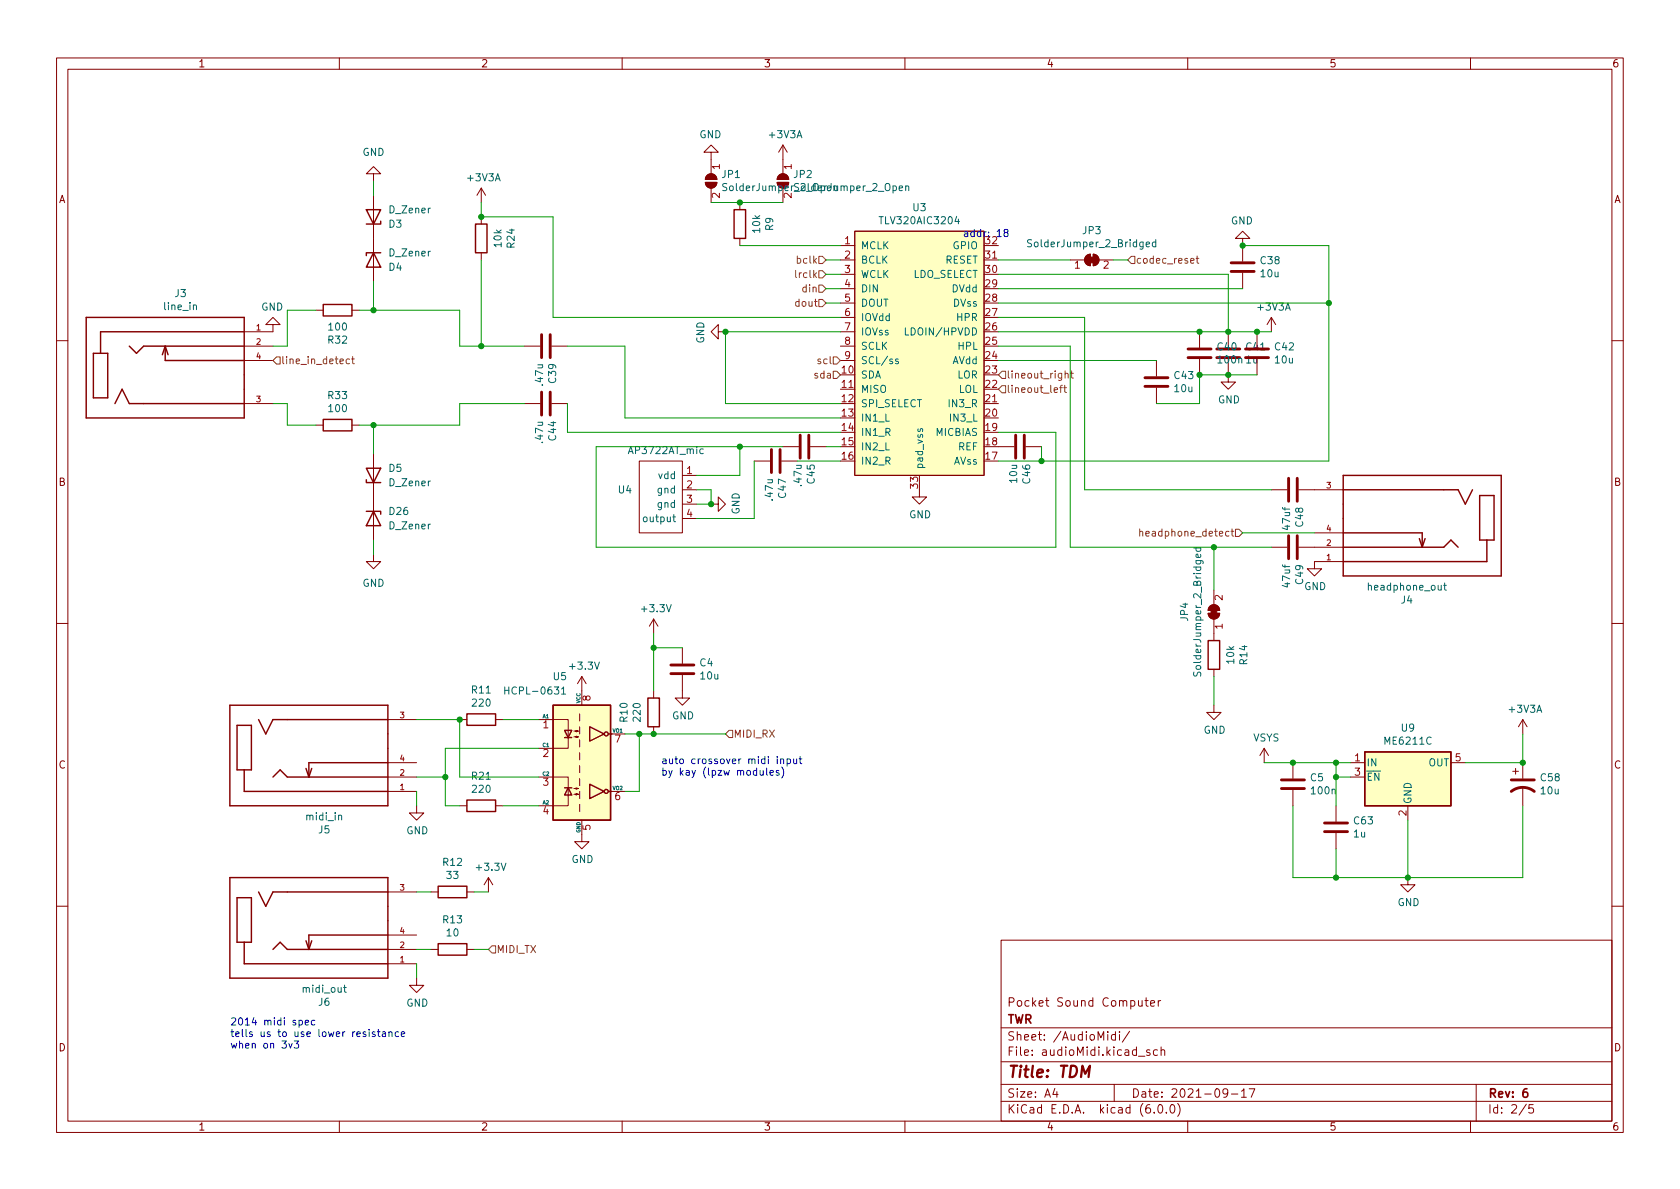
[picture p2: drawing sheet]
<svg xmlns="http://www.w3.org/2000/svg" width="297mm" height="210mm" viewBox="0 0 297 210" stroke-linecap="round" stroke-linejoin="round" font-family="sans-serif">
<g fill="none" stroke="#840000" stroke-width=".18">
<path d="M10 10.2h277v190.1h-277zM12 12.2h273v186.1h-273zM60 10.2v2M110 10.2v2M160 10.2v2M210 10.2v2M260 10.2v2M66 30.7h-1.2l1.2-1.2 1.3 1.2h-1.3v1.3M66 34.5v15.3M85.1 33.3v2.5M85.1 38.3v1.3M85.1 33.3l-.8 1.2"/>
<path d="M85.1 33.3l.8 1.2M124.7 32.3h2a1.02 1.02 0 0 1-1 1 1.02 1.02 0 0 1-1-1zM125 31a1.02 1.02 0 0 1 1.1-.2 1.02 1.02 0 0 1 .6 .9h-2zM125.7 26.9h1.3l-1.3-1.3-1.2 1.3h1.2v3.8M125.7 33.3v2.5M130.8 35.8v1.3M137.7 31a1.02 1.02 0 0 1 1.1-.2 1.02 1.02 0 0 1 .6 .9h-2zM138.4 25.6l-.7 1.3M138.4 25.6v5.1M138.4 33.3v2.5M138.4 25.6l.8 1.3M48.3 57.4h1.2l-1.2-1.3-1.3 1.3h1.3v1.3h-5.1"/>
<path d="M55.9 54.9h1.2M62.2 54.9h1.3M85.1 44.7v1.3M127 58.7v-1.3l-1.3 1.3 1.3 1.2v-1.2h1.3M130.8 42.2v1.2M148.6 58.7h2.5M148.6 46h2.5M148.6 43.4h2.5M148.6 48.5h2.5M148.6 51h2.5M148.6 53.6h2.5M148.6 56.1h2.5"/>
<path d="M151.1 40.9h22.9v43.2h-22.9zM174 46h2.5M189.2 46h2.6M192.1 45.3l.7-.3v2a1.02 1.02 0 0 1-1-.6 1.02 1.02 0 0 1 .3-1.1zM193.3 45a1.02 1.02 0 0 1 1 1 1.02 1.02 0 0 1-1 1zM194.3 46h2.5M212.1 58.7v2.8M217.2 58.7v2.8M219.7 42.2h1.3l-1.3-1.3-1.3 1.3h1.3v4M219.7 48.3v2.7M222.2 58.7v2.8M224.8 56.1l-.8 1.3"/>
<path d="M224.8 56.1v2.6M224.8 56.1l.8 1.3M10 60.2h2M43.2 61.2h5.1M43.2 71.4h5.1M43.2 63.7h5.1M55.9 75.2h1.2M62.2 75.2h1.3M92.7 61.2h2.8M92.7 71.4h2.8M97.5 61.2h2.8M97.5 71.4h2.8"/>
<path d="M138.4 79h2.8M143.3 79h2.7M148.6 61.2h2.5M148.6 63.7h2.5M148.6 68.8h2.5M174 71.4h2.5M176.5 79h2.8M181.4 79h2.7M204.5 63.7v2.8M204.5 68.6v2.8M212.1 63.5v2.8M217.2 63.5v4.1h1.2l-1.2 1.2-1.3-1.2h1.3"/>
<path d="M222.2 63.5v2.8M285 60.2h2M66 98v1.3h1.3l-1.3 1.3-1.2-1.3h1.2M66 80.3v15.2M113 81.5h7.6v12.7h-7.6zM120.6 84.1h2.6M120.6 86.6h2.6M120.6 89.1h2.6M120.6 91.7h2.6M125.7 89.1h1.3v-1.2l1.3 1.2-1.3 1.3v-1.3M133.3 81.5h2.8M138.2 81.5h2.8"/>
<path d="M162.6 86.6v1.3h1.2l-1.2 1.2-1.3-1.2h1.3M224.8 86.6h2.8M224.8 96.8h2.8M229.6 86.6h7.9M229.6 96.8h7.9M232.4 94.2h5.1M237.5 99.3h-5.1v1.3h1.3l-1.3 1.2-1.3-1.2h1.3M10 110.2h2M102.9 119.6l-.8 1.3M102.9 119.6v5.1M102.9 119.6l.7 1.3M115.6 109.5l-.8 1.2"/>
<path d="M115.6 109.5v2.5M115.6 109.5l.7 1.2M120.6 119.4v4h1.3l-1.3 1.3-1.2-1.3h1.2M120.6 114.5v2.8M213.6 108.5h2a1.02 1.02 0 0 1-1 1 1.02 1.02 0 0 1-1-1zM213.9 107.2a1.02 1.02 0 0 1 1.1-.2 1.02 1.02 0 0 1 .6 .9h-2zM214.6 104.4v2.5M214.6 109.5v3.8M214.6 118.4v1.2M285 110.2h2M68.6 139.9h5.1M68.6 137.4h5.1"/>
<path d="M68.6 127.2h5.1M68.6 134.9h5.1M81.3 127.2h1.2M87.6 127.2h1.3M95.2 137.4h2.6M95.2 127.2h2.6M95.2 132.3h2.6M97.9 127.2h2.6v3.4M97.9 137.4h2.6v3.3M100.5 130.4v1.9h-2.6M101.5 139.4h.7l-.3 .2v-.3l.3 .1M101.5 130.3h.7l-.3 .1v-.2l.3 .1"/>
<path d="M101.5 129.3h.7l-.3 .1v-.2l.3 .1M102.5 126.2v1.3M102.5 128.5v1.3M102.5 130.8v1.3M102.5 133.1v1.3M102.5 135.4v1.2M102.5 137.7v1.2M102.5 139.9v1.3M107.9 139.9h2.6M107.9 129.8h2.6M115.6 122.2v1.2M115.6 128.5v1.3"/>
<path d="M214.6 124.7v1.3h1.3l-1.3 1.2-1.2-1.2h1.2M223.5 132.3l-.7 1.3M223.5 132.3v2.6M223.5 132.3l.8 1.3M228.6 134.9v2.8M228.6 139.7v2.8M238.8 137.4h2.5M238.8 134.9h2.5M256.5 134.9h2.6M267.5 136.4h1M268 135.9v1M269.2 127.2v2.6"/>
<path d="M269.2 134.9v2.8M269.2 139.2v3.3M269.2 127.2l-.7 1.3M269.2 127.2l.8 1.3M68.6 157.7h5.1M73.7 142.5v1.3h1.2l-1.2 1.2-1.3-1.2h1.3M76.2 157.7h1.3M81.3 142.5h1.2M82.5 157.7h1.3M86.4 155.2l-.8 1.3M86.4 155.2v2.5M86.4 155.2l.7 1.3"/>
<path d="M87.6 142.5h1.3M95.2 142.5h2.6M100.5 140.6v1.9h-2.6M101.5 140.5h.7l-.3 .1v-.3l.3 .2M102.5 142.2v1.3M102.9 145v3.8h1.2l-1.2 1.3-1.3-1.3h1.3M236.2 142.5v2.8M236.2 147.3v2.8M248.9 155.2v1.3h1.3l-1.3 1.2-1.3-1.2h1.3M248.9 142.5v2.5M10 160.2h2M68.6 167.9h5.1"/>
<path d="M68.6 170.4h5.1M68.6 165.3h5.1M73.7 173v1.2h1.2l-1.2 1.3-1.3-1.3h1.3M76.2 167.9h1.3M82.5 167.9h1.3M177 166.3h108v32h-108zM201.3 176.9l.1 1h.3l.2-.1M201.9 176.9v1M202.4 176.9h.6M202.6 176.4v1.3l.4 .2M203.4 177.4l.7-.1v-.3l-.5-.1-.2 .2 .1 .8h.6M204.8 176.9v1"/>
<path d="M205.2 176.9l-.3 .1-.1 .2M285 160.2h2M60 198.3v2M110 198.3v2M160 198.3v2M177 194.8h108M177 191.8h108M177 187.8h108M177 181.8h108M186.5 192.5l-.4 1h1M186.9 193v1M195.9 182.4v.2"/>
<path d="M195.9 182.9v1M197 191.8v3M197.2 183l-.4-.1-.3 .3v.4l.1 .3h.6M197.2 182.4v1.5M197.9 182.4v.2M197.9 182.9v1M199.7 182.4l-1.3 1.9M201.3 186.8h1.1M203.3 185.7l-.4-.1-.2 .2 .1 .3 .5 .1v.4h-.6M204.1 196.7v.1M204.6 185.7l-.4-.1-.3 .3v.4l.2 .3h.5M204.9 195.4l.2-.1a.81 .81 0 0 1 .6 .7 .81 .81 0 0 1-.3 .8h-.2a.81 .81 0 0 1-.6-.6 .81 .81 0 0 1 .3-.8z"/>
<path d="M205.3 185.8l.2-.2 .4 .1v.9M205.3 185.1v1.5M206.2 196.7v.1M207.1 195.4l.1-.1a.81 .81 0 0 1 .6 .7 .81 .81 0 0 1-.3 .8h-.1a.81 .81 0 0 1-.6-.6 .81 .81 0 0 1 .3-.8zM208.2 195.1a1.72 1.72 0 0 1 0 2.3M210 198.3v2M217.1 193.2l-.3 .3h-.3l-.3-.3 .2-.6 .4-.1 .2 .2a.99 .99 0 0 1-.4 1.3h-.2M217.7 193.5h1.2M219.5 193l.4-.5v1.5M219.5 194h.9M220.9 192.5h1l-.7 1.5M260 198.3v2"/>
<path d="M261 191.8v6.5M269.9 195.3l-1.3 1.9M271.1 195.3h-.7l-.1 .7 .2-.1 .5 .1 .2 .2-.1 .5-.2 .1-.6-.1"/>
</g>
<path d="M270 192.5a.6 .6 0 0 0-.7 .7v.5l.1 .3h.4l.3-.1v-.5l-.1-.2-.4-.1-.3 .3" fill="none" stroke="#840000" stroke-width=".3"/>
<path d="M191.1 190.5l.3-2 .5 1.4 .8-1.4-.2 2" fill="none" stroke="#840000" stroke-width=".4"/>
<g fill="none" stroke="#006464" stroke-width=".18">
<path d="M160.1 33l.2-.1h.3l.1 .8M160.1 32.9v.8M169.2 38.3l-.4 .9h.8M160.1 58v1.2h.6M182.4 42.4h-.5l-.2 .1v.4l.6 .2 .1 .3-.2 .2h-.5M202.7 43.2l.6-.1-.1-.2-.4-.1-.1 .2v.6h.5M204.3 42.9l-.3-.1-.3 .2 .2 .6h.4M204.3 42.4v1.2M124.3 79.4h-.3l-.3 .2 .2 .6h.4M158.8 63.5h-.3l-.2 .2 .1 .1 .4 .2v.3h-.5M162.3 75.8v.3l.2 .2h.2l.1-.5h.3v.5M211 96.9h1.3"/>
<path d="M211.5 96.9v.4l.2 .2 .5-.1v-.5M212.2 98l.1 .4-.2 .2-.6-.1v-.5h.3l.1 .6M211.1 118.8l-.1 .5 .2 .2h.3l.3-.5 .3-.2 .2 .3-.1 .5M255.2 103.5h.5M255.4 103.1v1.1l.3 .2M89.2 121.5v1.2M89.2 122.1h.8M99.3 121.8l.3-.3v1.2M99.3 122.7h.7M59.9 144.3l.1-.2 .4 .1v.8M60.7 174.6h.5M60.9 174.2v1.1l.3 .2"/>
</g>
<g fill="none" stroke="#840000" stroke-width=".25">
<path d="M64.8 37.1h2.5l-1.3 2.5zM67.3 39.1v.5h-2.5M84.1 39.6h2v5.1h-2zM129.8 37.1h2v5.1h-2zM15.2 56.1h28v17.8h-28zM43.2 58.7h-25.4v3.8M57.1 53.8h5.1v2.1h-5.1zM66 44.7l1.3 2.5h-2.5zM67.3 44.7h-2.5v.5M16.5 62.5h2.5v7.9h-2.5zM20.3 71.4l1.3-2.6 1.3 2.6h20.3M22.9 61.2l1.2 1.3 1.3-1.3h17.8"/>
<path d="M29.2 61.2v2.5h14M29.2 61.2l-.5 1.5M29.2 61.2l.5 1.5M57.1 74.2h5.1v2h-5.1zM64.8 90.4h2.5v.5M64.8 84.8v.5h2.5M64.8 82.8h2.5l-1.3 2.5zM66 90.4l1.3 2.6h-2.5zM237.5 84.1h27.9v17.7h-27.9zM237.5 86.6h20.3l1.3 2.5 1.2-2.5M237.5 96.8h17.8l1.2-1.3 1.3 1.3M237.5 94.2h14v2.6"/>
<path d="M251 95.2l.5 1.6M252 95.2l-.5 1.6M261.6 87.6h2.6v7.9h-2.6zM262.9 95.5v3.8h-25.4M213.6 113.3h2v5.1h-2zM40.6 124.7h28v17.8h-28zM41.9 128.3h2.5v7.8h-2.5zM43.2 136.1v3.8h25.4M45.7 127.2l1.3 2.6 1.3-2.6h20.3M48.3 137.4l1.2-1.3 1.3 1.3h17.8M54.1 135.9l.5 1.5M55.1 135.9l-.5 1.5"/>
<path d="M68.6 134.9h-14v2.5M82.5 126.2h5.1v2.1h-5.1zM97.8 124.7h10.1v20.3h-10.1zM99.8 129.2h1.3l-.6 1.2zM99.8 139.3h1.3M99.8 130.4h1.3M100.5 139.3l.6 1.3h-1.3zM104.3 138.7l2.5 1.2-2.5 1.3zM104.3 128.5l2.5 1.3-2.5 1.3zM107.6 139.9h.5M107.6 129.8h.6M114.6 123.4h2v5.1h-2z"/>
<path d="M241.3 133h15.2v9.5h-15.2zM40.6 155.2h28v17.8h-28zM41.9 158.7h2.5v7.9h-2.5zM45.7 157.7l1.3 2.6 1.3-2.6h20.3M77.5 156.7h5v2h-5zM82.5 141.5h5.1v2h-5.1zM43.2 166.6v3.8h25.4M48.3 167.9l1.2-1.3 1.3 1.3h17.8M54.1 166.4l.5 1.5M55.1 166.4l-.5 1.5M68.6 165.3h-14v2.6M77.5 166.9h5v2h-5z"/>
<circle cx="107.2" cy="139.9" r=".36"/>
<circle cx="107.2" cy="129.8" r=".36"/>
</g>
<g fill="none" stroke="#840000" stroke-width=".51">
<path d="M95.8 59.2v4M97.3 59.2v4M217.7 48h4M217.7 46.5h4M95.8 69.3v4.1M97.3 69.3v4.1M136.4 79.5v4.1M137.9 79.5v4.1M141.5 77v4M143 77v4M179.6 77v4M181.1 77v4"/>
<path d="M202.4 68.3h4.1M202.4 66.8h4.1M210.1 63.2h4M210.1 61.7h4M215.1 63.2h4.1M215.1 61.7h4.1M220.2 63.2h4.1M220.2 61.7h4.1M227.8 84.6v4M227.8 94.7v4.1M229.4 84.6v4M229.4 94.7v4.1"/>
<path d="M118.6 119.1h4.1M118.6 117.6h4.1M226.6 139.4h4M226.6 137.9h4M267.2 139.9a3.3 3.3 0 0 1 4.1 0M267.2 137.9h4.1M234.2 147.1h4.1M234.2 145.5h4.1"/>
</g>
<g fill="#ffffc2" stroke="#ffffc2" stroke-width=".18">
<path d="M241.3 133h15.2v9.5h-15.2z"/>
<path d="M97.8 124.7h10.1v20.3h-10.1z"/>
<path d="M151.1 40.9h22.9v43.2h-22.9z"/>
</g>
<g fill="#840000" stroke="#840000" stroke-width=".18">
<path d="M192.5 45.5h1v1h-1z"/>
<path d="M192.1 45.3l.7-.3v2a1.02 1.02 0 0 1-1-.6 1.02 1.02 0 0 1 .3-1.1z"/>
<path d="M193.3 45a1.02 1.02 0 0 1 1 1 1.02 1.02 0 0 1-1 1z"/>
<path d="M214.1 107.7h1v1h-1z"/>
<path d="M213.6 108.5h2a1.02 1.02 0 0 1-1 1 1.02 1.02 0 0 1-1-1z"/>
<path d="M213.9 107.2a1.02 1.02 0 0 1 1.1-.2 1.02 1.02 0 0 1 .6 .9h-2z"/>
<path d="M137.7 31a1.02 1.02 0 0 1 1.1-.2 1.02 1.02 0 0 1 .6 .9h-2z"/>
<path d="M125 31a1.02 1.02 0 0 1 1.1-.2 1.02 1.02 0 0 1 .6 .9h-2z"/>
<path d="M124.7 32.3h2a1.02 1.02 0 0 1-1 1 1.02 1.02 0 0 1-1-1z"/>
</g>
<g fill="none" stroke="#725600" stroke-width=".18">
<path d="M144.8 53h.6l.6 .6-.6 .6h-.6zM144.8 50.4h.6l.6 .6-.6 .7h-.6zM144.8 45.3h.6l.6 .7-.6 .6h-.6zM144.8 47.9h.6l.6 .6-.6 .6h-.6zM200 45.3h.7v1.3h-.7l-.6-.6zM210.5 46.1l.6-.1v-.2l-.4-.1-.2 .2 .1 .6h.5M211.5 45.7h.5M211.7 45.3v1.1l.3 .1M48.9 63.1h.6v1.3h-.6l-.6-.7zM61.8 63.5h-.4l-.2 .2 .1 .6h.5M62.2 63.5h.4M62.3 63.1v1l.3 .2"/>
<path d="M147.3 63.1h.7l.6 .6-.6 .7h-.7zM147.3 65.7h.7l.6 .6-.6 .6h-.7zM177.2 68.2h.6v1.3h-.6l-.7-.7zM177.2 65.7h.6v1.2h-.6l-.7-.6zM187.4 68.6h.4M187.8 68.1l-.3 .2v1.1M188.1 68.6h.5M188.3 68.1v1.1l.3 .2M188.3 66.1l.2-.1 .3 .1 .1 .8M188.3 65.6v1.3M189.3 66h.5M189.5 65.6v1.1l.3 .2"/>
<path d="M201.5 94.1l.2-.1h.3l.1 .8M201.5 93.5v1.3M217.7 94h.4M217.8 93.5v1.1l.3 .2M218.4 93.6h.7l.6 .6-.6 .7h-.7zM128.9 129.2h.6v1.2h-.6l-.6-.6zM87 167.3h.6v1.2h-.6l-.6-.6z"/>
</g>
<g fill="none" stroke="#0000c2" stroke-width=".18">
<path d="M177.8 41.1l-.3-.2 .1-.2 .2-.1h.3l.1 .2v.2l-.6 .2-.1 .2 .1 .3 .2 .1h.2l.2-.2v-.4l-.2-.1M134.4 136.2l.1 .8 .3 .1 .1-.1M134.9 136.2v.9M135.5 135.8v1.1l.2 .2M136.1 136.7l.7-.2-.1-.2-.4-.1-.2 .2 .1 .6h.5M137.4 133.8v.1M137.4 134.2v.8M137.7 136.3l-.3-.1-.2 .2 .1 .2 .4 .1v.3h-.5M138 134.3l.2-.1 .3 .1 .1 .7M138 134.2v.8M138.2 135.6a1.46 1.46 0 0 1 0 2M139.2 134.3l.3-.1 .3 .2-.1 .6h-.5"/>
<path d="M139.2 134.2v1.3M140.3 134.2l.1 .8h.3l.2-.1M140.9 134.2v.8M141.3 134.2h.5M141.5 133.8v1.1l.3 .1M51.1 184.5l.3 .8 .3-.8M52 184.1h.8l-.4 .5 .4 .1v.5l-.2 .1-.6-.1M52.9 180.5l.3-.1 .3 .3-.1 .5h-.5M54 180.8l.6-.1-.1-.2-.4-.1-.1 .2v.6h.5M55.7 180.5l-.4-.1-.3 .3 .2 .5h.5M65.3 182v.2M66.3 182.5h-.3l-.2 .1 .1 .2 .4 .1v.3h-.5"/>
<path d="M66.7 182.5h.5M66.9 182v1.1l.3 .2M67.6 182.5h.5l.1 .8M68.2 182.8h-.5l-.1 .2 .1 .3 .5-.1M68.8 182.6l.2-.1h.3v.8M68.8 182.5v.8M70.5 182.5h-.4l-.2 .2 .1 .5h.5M71 182.9l.6-.1-.1-.3h-.4l-.1 .1v.6h.5"/>
</g>
<g fill="none" stroke="#009600" stroke-width=".18">
<path d="M66 32v2.5M85.1 35.8v2.5h12.7v17.8h50.8M125.7 35.8h12.7M55.9 54.9h-5.1v6.3h-2.5M63.5 54.9h17.8v6.3h11.4M66 49.8v5.1M85.1 46v15.2M130.8 43.4h17.8M146 46h2.6M146 51h2.6M146 48.5h2.6M146 53.6h2.6"/>
<path d="M148.6 58.7h-20.3v12.7h20.3M176.5 56.1h15.3v30.5h33M176.5 46h12.7M176.5 58.7h48.3M176.5 51h43.2M176.5 48.5h40.7v10.2M176.5 53.6h58.4M196.8 46h2.6M219.7 43.4h15.2v38.1h-58.4M48.3 71.4h2.5v3.8h5.1M66 75.2v5.1M92.7 71.4h-11.4v3.8h-17.8"/>
<path d="M100.3 71.4v5h48.3M100.3 61.2h10.2v12.7h38.1M130.8 79v5.1h-7.6M146 79h2.6M176.5 76.4h10.2v20.4h-81.3v-17.8h33M176.5 61.2h12.7v35.6h35.6M176.5 63.7h28M184.1 79v2.5M222.2 66.3h-10.1v5.1h-7.6M66 95.5v2.5M123.2 86.6h2.5v2.5h-2.5M133.3 81.5v10.2h-10.1"/>
<path d="M141 81.5h7.6M214.6 96.8v7.6M219.7 94.2h12.7M115.6 112v10.2M115.6 114.5h5M214.6 119.6v5.1M73.7 127.2h7.6v10.2h13.9M73.7 137.4h5M73.7 139.9v2.6M88.9 127.2h6.3M95.2 132.3h-16.5v10.2h2.6M110.5 129.8h17.8"/>
<path d="M113 129.8v10.1h-2.5M223.5 134.9h15.3M236.2 134.9v7.6M236.2 137.4h2.6M269.2 129.8v5.1h-10.1M73.7 157.7h2.5M83.8 157.7h2.6M88.9 142.5h6.3M228.6 142.5v12.7h40.6v-12.7M236.2 150.1v5.1M248.9 145v10.2M73.7 167.9h2.5"/>
<path d="M73.7 170.4v2.6M83.8 167.9h2.6"/>
</g>
<g fill="#009600" stroke="#009600" stroke-width=".18">
<circle cx="125.7" cy="89.1" r=".46"/>
<circle cx="115.6" cy="114.5" r=".46"/>
<circle cx="115.6" cy="129.8" r=".46"/>
<circle cx="113" cy="129.8" r=".46"/>
<circle cx="184.1" cy="81.5" r=".46"/>
<circle cx="130.8" cy="35.8" r=".46"/>
<circle cx="128.3" cy="58.7" r=".46"/>
<circle cx="130.8" cy="79" r=".46"/>
<circle cx="228.6" cy="134.9" r=".46"/>
<circle cx="236.2" cy="134.9" r=".46"/>
<circle cx="236.2" cy="137.4" r=".46"/>
<circle cx="212.1" cy="58.7" r=".46"/>
<circle cx="217.2" cy="66.3" r=".46"/>
<circle cx="212.1" cy="66.3" r=".46"/>
<circle cx="248.9" cy="155.2" r=".46"/>
<circle cx="236.2" cy="155.2" r=".46"/>
<circle cx="214.6" cy="96.8" r=".46"/>
<circle cx="269.2" cy="134.9" r=".46"/>
<circle cx="66" cy="75.2" r=".46"/>
<circle cx="85.1" cy="61.2" r=".46"/>
<circle cx="85.1" cy="38.3" r=".46"/>
<circle cx="66" cy="54.9" r=".46"/>
<circle cx="81.3" cy="127.2" r=".46"/>
<circle cx="78.7" cy="137.4" r=".46"/>
<circle cx="219.7" cy="43.4" r=".46"/>
<circle cx="222.2" cy="58.7" r=".46"/>
<circle cx="234.9" cy="53.6" r=".46"/>
<circle cx="217.2" cy="58.7" r=".46"/>
</g>
<text font-size="2.8" fill="#840000" x="178" y="190.6">Title: TDM</text>
<g font-size="2.1" fill="#840000">
<text x="178" y="178">Pocket Sound Computer</text>
<text x="178" y="184">Sheet: /AudioMidi/</text>
<text x="178" y="181">TWR</text>
<text x="178" y="186.7">File: audioMidi.kicad_sch</text>
<text x="178" y="196.9">KiCad E.D.A. kicad (6.0.0)</text>
<text x="178" y="194.1">Size: A4</text>
<text x="200" y="194.1">Date: 2021-09-17</text>
<text x="263" y="194.1">Rev: 6</text>
<text x="263" y="196.9">Id: 2/5</text>
</g>
<g font-size="1.8" fill="#840000">
<text x="35" y="11.9">1</text>
<text x="85" y="11.9">2</text>
<text x="135" y="11.9">3</text>
<text x="185" y="11.9">4</text>
<text x="235" y="11.9">5</text>
<text x="285" y="11.9">6</text>
<text x="10.3" y="35.9">A</text>
<text x="285.3" y="35.9">A</text>
<text x="10.3" y="85.9">B</text>
<text x="285.3" y="85.9">B</text>
<text x="10.3" y="135.9">C</text>
<text x="285.3" y="135.9">C</text>
<text x="10.3" y="185.9">D</text>
<text x="285.3" y="185.9">D</text>
<text x="35" y="199.9">1</text>
<text x="85" y="199.9">2</text>
<text x="135" y="199.9">3</text>
<text x="185" y="199.9">4</text>
<text x="235" y="199.9">5</text>
<text x="285" y="199.9">6</text>
</g>
<g font-size="1.8" fill="#006464">
<text x="64.1" y="27.6">GND</text>
<text x="123.6" y="24.4">GND</text>
<text x="136.1" y="24.4">+3V3A</text>
<text x="82.7" y="32">+3V3A</text>
<text x="127.7" y="31.5">JP1</text>
<text x="128.2" y="33.8">SolderJumper_2_Open</text>
<text x="140.4" y="31.5">JP2</text>
<text x="140.9" y="33.8">SolderJumper_2_Open</text>
<text x="68.8" y="40.3">D3</text>
<text x="68.9" y="37.7">D_Zener</text>
<text x="134.4" y="41.1" transform="rotate(-90 134.4 41.1)">10k</text>
<text x="136.7" y="40.7" transform="rotate(-90 136.7 40.7)">R9</text>
<text x="155.9" y="39.6">TLV320AIC3204</text>
<text x="161.4" y="37.3">U3</text>
<text x="191.5" y="41.4">JP3</text>
<text x="217.6" y="39.7">GND</text>
<text x="68.8" y="47.9">D4</text>
<text x="68.9" y="45.3">D_Zener</text>
<text x="88.7" y="43.6" transform="rotate(-90 88.7 43.6)">10k</text>
<text x="91" y="43.8" transform="rotate(-90 91 43.8)">R24</text>
<text x="152.1" y="44.1">MCLK</text>
<text x="152.1" y="46.6">BCLK</text>
<text x="167.1" y="46.6">RESET</text>
<text x="168.6" y="44.1">GPIO</text>
<text x="182.3" y="43.7">SolderJumper_2_Bridged</text>
<text x="222.9" y="46.7">C38</text>
<text x="30.9" y="52.5">J3</text>
<text x="152.1" y="49.1">WCLK</text>
<text x="152.1" y="51.7">DIN</text>
<text x="161.3" y="49.1">LDO_SELECT</text>
<text x="168.4" y="51.7">DVdd</text>
<text x="223" y="49">10u</text>
<text x="29.1" y="54.8">line_in</text>
<text x="46.2" y="54.9">GND</text>
<text x="58.2" y="58.4">100</text>
<text x="152.1" y="54.2">DOUT</text>
<text x="152.1" y="56.8">IOVdd</text>
<text x="152.1" y="59.3">IOVss</text>
<text x="160.8" y="59.3">LDOIN/HPVDD</text>
<text x="168.6" y="54.2">DVss</text>
<text x="169.2" y="56.8">HPR</text>
<text x="222.4" y="54.9">+3V3A</text>
<text x="58.1" y="60.8">R32</text>
<text x="124.5" y="60.8" transform="rotate(-90 124.5 60.8)">GND</text>
<text x="152.1" y="61.8">SCLK</text>
<text x="152.1" y="64.4">SCL/ss</text>
<text x="168.4" y="64.4">AVdd</text>
<text x="169.4" y="61.8">HPL</text>
<text x="215.3" y="61.9">C40</text>
<text x="215.5" y="64.3">100n 1u</text>
<text x="220.4" y="61.9">C41</text>
<text x="225.5" y="61.9">C42</text>
<text x="225.5" y="64.3">10u</text>
<text x="58.1" y="70.6">R33</text>
<text x="96" y="68.1" transform="rotate(-90 96 68.1)">.47u</text>
<text x="98.3" y="67.7" transform="rotate(-90 98.3 67.7)">C39</text>
<text x="152.1" y="66.9">SDA</text>
<text x="152.1" y="69.5">MISO</text>
<text x="169.2" y="66.9">LOR</text>
<text x="169.4" y="69.5">LOL</text>
<text x="207.7" y="67">C43</text>
<text x="207.7" y="69.3">10u</text>
<text x="215.3" y="71.3">GND</text>
<text x="58.2" y="72.9">100</text>
<text x="98.3" y="77.8" transform="rotate(-90 98.3 77.8)">C44</text>
<text x="152.1" y="72">SPI_SELECT</text>
<text x="152.1" y="74.5">IN1_L</text>
<text x="152.1" y="77.1">IN1_R</text>
<text x="165.5" y="77.1">MICBIAS</text>
<text x="168" y="72">IN3_R</text>
<text x="168.2" y="74.5">IN3_L</text>
<text x="68.8" y="83.4">D5</text>
<text x="96" y="78.2" transform="rotate(-90 96 78.2)">.47u</text>
<text x="111.4" y="80.3">AP3722AT_mic</text>
<text x="152.1" y="79.6">IN2_L</text>
<text x="152.1" y="82.2">IN2_R</text>
<text x="163.2" y="83.1" transform="rotate(-90 163.2 83.1)">pad_vss</text>
<text x="168.6" y="82.2">AVss</text>
<text x="169.4" y="79.6">REF</text>
<text x="68.9" y="86">D_Zener</text>
<text x="109.4" y="87.2">U4</text>
<text x="116.4" y="87.2">gnd</text>
<text x="116.4" y="89.8">gnd</text>
<text x="116.5" y="84.7">vdd</text>
<text x="136.7" y="88.4" transform="rotate(-90 136.7 88.4)">.47u</text>
<text x="139" y="88" transform="rotate(-90 139 88)">C47</text>
<text x="141.7" y="85.8" transform="rotate(-90 141.7 85.8)">.47u</text>
<text x="144" y="85.5" transform="rotate(-90 144 85.5)">C45</text>
<text x="179.8" y="85.3" transform="rotate(-90 179.8 85.3)">10u</text>
<text x="182.1" y="85.5" transform="rotate(-90 182.1 85.5)">C46</text>
<text x="68.9" y="91.1">D26</text>
<text x="68.9" y="93.6">D_Zener</text>
<text x="114.1" y="92.3">output</text>
<text x="130.8" y="91" transform="rotate(-90 130.8 91)">GND</text>
<text x="160.7" y="91.6">GND</text>
<text x="228.1" y="93.6" transform="rotate(-90 228.1 93.6)">47uf</text>
<text x="230.4" y="93.1" transform="rotate(-90 230.4 93.1)">C48</text>
<text x="64.1" y="103.8">GND</text>
<text x="228.1" y="103.7" transform="rotate(-90 228.1 103.7)">47uf</text>
<text x="230.4" y="103.2" transform="rotate(-90 230.4 103.2)">C49</text>
<text x="230.6" y="104.3">GND</text>
<text x="242.2" y="104.4">headphone_out</text>
<text x="247.8" y="106.7">J4</text>
<text x="113.6" y="108.2">+3.3V</text>
<text x="210.1" y="109.8" transform="rotate(-90 210.1 109.8)">JP4</text>
<text x="100.9" y="118.4">+3.3V</text>
<text x="123.8" y="117.8">C4</text>
<text x="212.4" y="119" transform="rotate(-90 212.4 119)">SolderJumper_2_Bridged</text>
<text x="218.2" y="117.3" transform="rotate(-90 218.2 117.3)">10k</text>
<text x="220.5" y="117.4" transform="rotate(-90 220.5 117.4)">R14</text>
<text x="83.5" y="122.6">R11</text>
<text x="83.6" y="124.9">220</text>
<text x="89.9" y="122.8">HCPL-0631</text>
<text x="97.9" y="120.3">U5</text>
<text x="123.9" y="120.1">10u</text>
<text x="110.9" y="127.6" transform="rotate(-90 110.9 127.6)">R10</text>
<text x="113.3" y="127.5" transform="rotate(-90 113.3 127.5)">220</text>
<text x="118.8" y="127.2">GND</text>
<text x="212.8" y="129.7">GND</text>
<text x="221.5" y="131.1">VSYS</text>
<text x="245" y="131.7">ME6211C</text>
<text x="247.8" y="129.4">U9</text>
<text x="266.9" y="126">+3V3A</text>
<text x="83.5" y="137.9">R21</text>
<text x="241.6" y="135.5">IN</text>
<text x="252.6" y="135.5">OUT</text>
<text x="83.6" y="140.2">220</text>
<text x="231.7" y="138.1">C5</text>
<text x="232" y="140.5">100n</text>
<text x="241.6" y="138">~{EN}</text>
<text x="249.6" y="142.2" transform="rotate(-90 249.6 142.2)">GND</text>
<text x="272.5" y="138.1">C58</text>
<text x="272.5" y="140.5">10u</text>
<text x="54.2" y="145.1">midi_in</text>
<text x="56.3" y="147.4">J5</text>
<text x="71.8" y="147.5">GND</text>
<text x="239.4" y="148.1">1u</text>
<text x="239.4" y="145.8">C63</text>
<text x="78.4" y="153.1">R12</text>
<text x="79" y="155.4">33</text>
<text x="84.4" y="154">+3.3V</text>
<text x="101" y="152.6">GND</text>
<text x="247.1" y="160.2">GND</text>
<text x="78.4" y="163.3">R13</text>
<text x="79" y="165.6">10</text>
<text x="53.6" y="175.5">midi_out</text>
<text x="56.3" y="177.8">J6</text>
<text x="71.8" y="178">GND</text>
</g>
<g font-size="1.8" fill="#a90000">
<text x="127.3" y="30" transform="rotate(-90 127.3 30)">1</text>
<text x="140" y="30" transform="rotate(-90 140 30)">1</text>
<text x="127.3" y="35" transform="rotate(-90 127.3 35)">2</text>
<text x="140" y="35" transform="rotate(-90 140 35)">2</text>
<text x="149.4" y="43.2">1</text>
<text x="149.4" y="45.7">2</text>
<text x="174.3" y="45.7">31</text>
<text x="190" y="47.5">1</text>
<text x="195.1" y="47.5">2</text>
<text x="149.4" y="48.3">3</text>
<text x="149.4" y="50.8">4</text>
<text x="149.4" y="53.3">5</text>
<text x="174.3" y="53.3">28</text>
<text x="174.3" y="50.8">29</text>
<text x="174.3" y="48.3">30</text>
<text x="149.4" y="55.9">6</text>
<text x="149.4" y="58.4">7</text>
<text x="174.3" y="58.4">26</text>
<text x="174.3" y="55.9">27</text>
<text x="149.4" y="61">8</text>
<text x="149.4" y="63.5">9</text>
<text x="174.3" y="63.5">24</text>
<text x="174.3" y="61">25</text>
<text x="148.9" y="66">10</text>
<text x="148.9" y="68.6">11</text>
<text x="148.9" y="71.1">12</text>
<text x="174.3" y="71.1">21</text>
<text x="174.3" y="68.6">22</text>
<text x="174.3" y="66">23</text>
<text x="148.9" y="73.7">13</text>
<text x="148.9" y="76.2">14</text>
<text x="174.3" y="76.2">19</text>
<text x="174.3" y="73.7">20</text>
<text x="121.4" y="83.8">1</text>
<text x="148.9" y="78.7">15</text>
<text x="148.9" y="81.3">16</text>
<text x="174.3" y="81.3">17</text>
<text x="174.3" y="78.7">18</text>
<text x="121.4" y="86.4">2</text>
<text x="121.4" y="88.9">3</text>
<text x="162.3" y="86.3" transform="rotate(-90 162.3 86.3)">33</text>
<text x="121.4" y="91.4">4</text>
<text x="216.2" y="106.2" transform="rotate(-90 216.2 106.2)">2</text>
<text x="216.2" y="111.2" transform="rotate(-90 216.2 111.2)">1</text>
<text x="104.4" y="123.9" transform="rotate(-90 104.4 123.9)">8</text>
<text x="96" y="128.8">1</text>
<text x="108.7" y="131.3">7</text>
<text x="96" y="133.9">2</text>
<text x="239.5" y="134.6">1</text>
<text x="239.5" y="137.2">3</text>
<text x="257.3" y="134.6">5</text>
<text x="96" y="138.9">3</text>
<text x="108.7" y="141.5">6</text>
<text x="96" y="144">4</text>
<text x="104.4" y="146.8" transform="rotate(-90 104.4 146.8)">5</text>
<text x="248.7" y="144.3" transform="rotate(-90 248.7 144.3)">2</text>
</g>
<g font-size="1.8" fill="#0000c2">
<text x="170.2" y="41.9">addr: 18</text>
<text x="174.3" y="43.2">32</text>
<text x="116.8" y="135.1">auto crossover midi input</text>
<text x="116.8" y="137.1">by kay (lpzw modules)</text>
<text x="40.6" y="181.3">2014 midi spec</text>
<text x="40.6" y="183.4">tells us to use lower resistance</text>
<text x="40.6" y="185.4">when on 3v3</text>
</g>
<g font-size="1.8" fill="#725600">
<text x="141.1" y="46.6">bclk</text>
<text x="200.8" y="46.6">codec_reset</text>
<text x="141" y="49.1">lrclk</text>
<text x="142" y="51.7">din</text>
<text x="140.8" y="54.2">dout</text>
<text x="49.6" y="64.4">line_in_detect</text>
<text x="144.8" y="64.4">scl</text>
<text x="144.2" y="66.9">sda</text>
<text x="177.9" y="69.5">lineout_left</text>
<text x="177.9" y="66.9">lineout_right</text>
<text x="202.7" y="94.9">headphone_detect</text>
<text x="129.6" y="130.4">MIDI_RX</text>
<text x="87.7" y="168.5">MIDI_TX</text>
</g>
<g font-size="1.4" fill="#a90000">
<text x="45.3" y="58.4">1</text>
<text x="45.3" y="61">2</text>
<text x="45.3" y="63.5">4</text>
<text x="45.3" y="71.1">3</text>
<text x="234.6" y="86.4">3</text>
<text x="234.6" y="94">4</text>
<text x="234.6" y="99.1">1</text>
<text x="234.6" y="96.5">2</text>
<text x="70.7" y="127">3</text>
<text x="70.7" y="137.2">2</text>
<text x="70.7" y="134.6">4</text>
<text x="70.7" y="139.7">1</text>
<text x="70.7" y="157.5">3</text>
<text x="70.7" y="167.6">2</text>
<text x="70.7" y="165.1">4</text>
<text x="70.7" y="170.2">1</text>
</g>
<g font-size=".9" fill="#006464">
<text x="102.6" y="124.4" transform="rotate(-90 102.6 124.4)">VCC</text>
<text x="96" y="127">A1</text>
<text x="108.3" y="129.5">VO1</text>
<text x="96" y="132.1">C1</text>
<text x="96" y="137.2">C2</text>
<text x="96" y="142.2">A2</text>
<text x="108.3" y="139.7">VO2</text>
<text x="102.6" y="147.3" transform="rotate(-90 102.6 147.3)">GND</text>
</g>
</svg>
